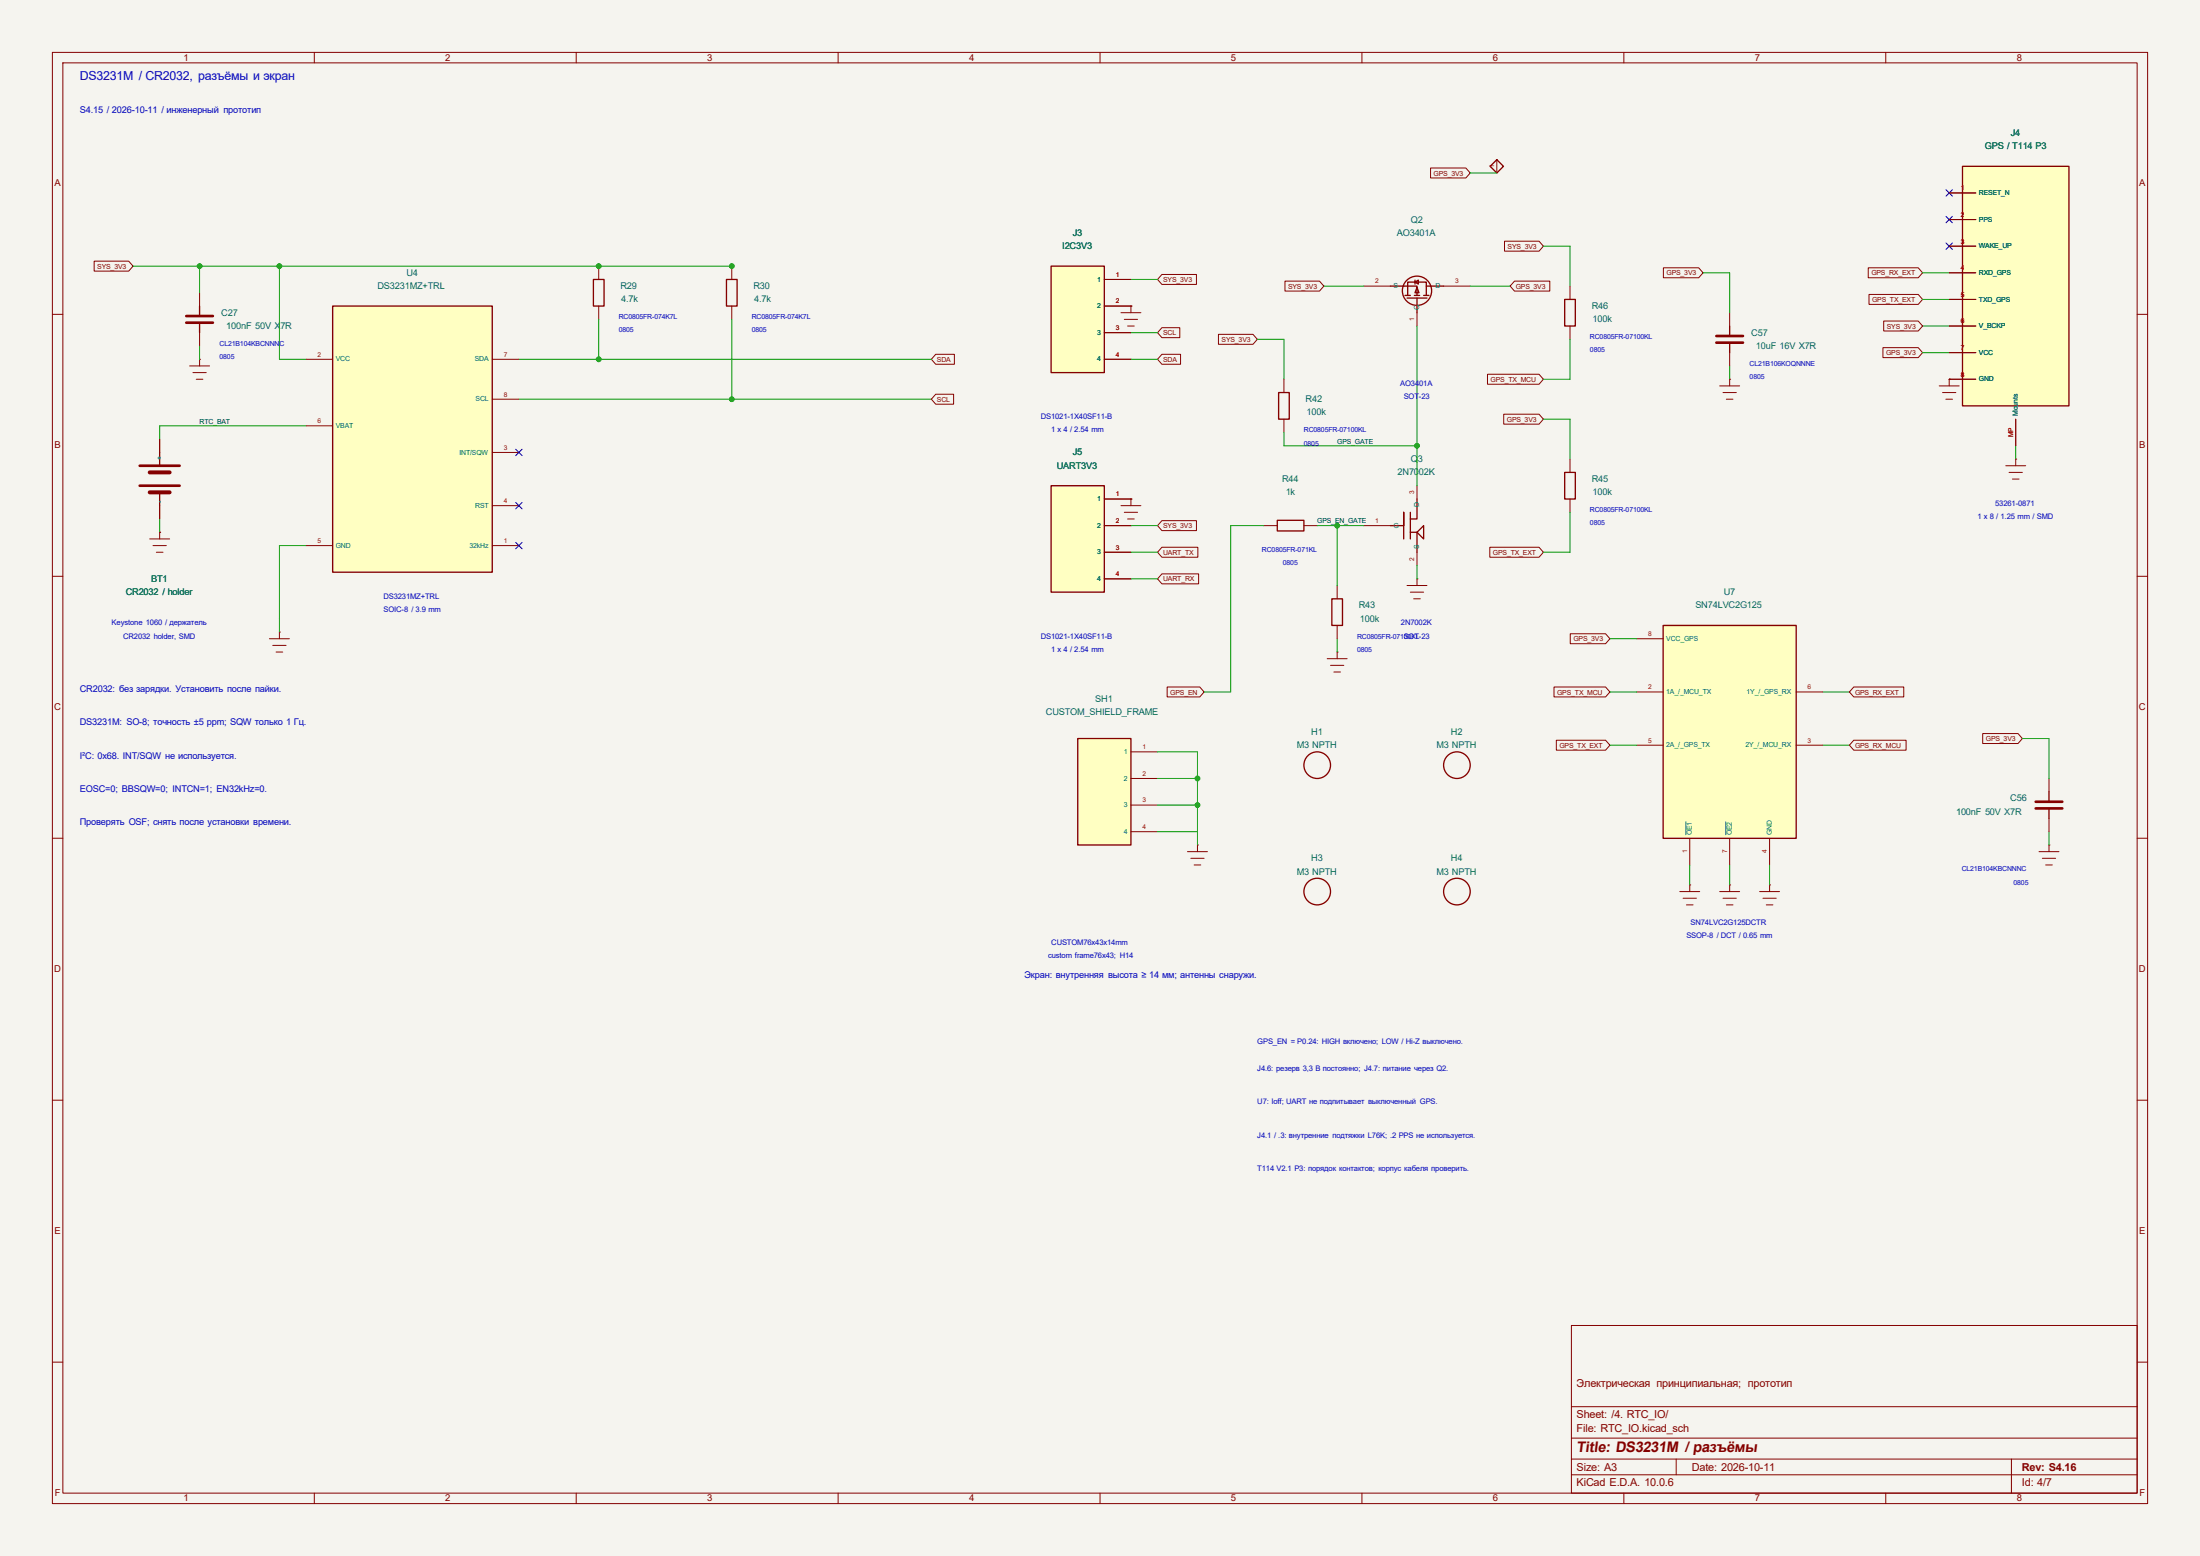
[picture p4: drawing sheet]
<svg xmlns="http://www.w3.org/2000/svg" width="420mm" height="297mm" viewBox="0 0 420 297" stroke-linecap="round" stroke-linejoin="round" font-family="sans-serif">
<path d="M0 0h420v297h-420z" fill="#f5f4ef" stroke="#f5f4ef" stroke-width=".19"/>
<g fill="none" stroke="#840000" stroke-width=".19">
<path d="M10 10h400v277h-400zM12 12h396v273h-396zM60 10v2M110 10v2M160 10v2M210 10v2M260 10v2M310 10v2M360 10v2M10 60h2M408 60h2M10 110h2"/>
<path d="M408 110h2M253.4 125.7h3.8M254 127h2.5M254.6 128.3h1.3M255.3 124.5h.1M255.3 124.5v1.2M10 160h2M408 160h2M10 210h2M408 210h2M300 253h108v32h-108zM10 260h2"/>
<path d="M300 278.5h108M300 274.5h108M300 268.5h108M320 278.5v3M384 278.5v6.5M408 260h2M60 285v2M110 285v2M160 285v2M210 285v2M260 285v2M300 281.5h108"/>
<path d="M310 285v2M360 285v2"/>
</g>
<path d="M205.7 141h10.2v20.3h-10.2z" fill="#ffffc2"/>
<path d="M243.8 99.3h5.1v2h-5.1zM269.2 97.8v5.1M270.5 95.3v3.8h-1.3M265.4 100.3h2.6v-2.5v5.1M269.2 101.6h1.3v3.8M271.8 100.3v2.6l-1.3-1.3zM205.7 141h10.2v20.3h-10.2z" fill="none" stroke="#840000" stroke-width=".25"/>
<g fill="none" stroke="#840000" stroke-width=".19">
<path d="M214 59.7h3.8M215.9 58.4h.1M215.9 58.4v1.3M214.6 61h2.6M215.3 62.2h1.2M328.3 73.7h3.8M328.9 74.9h2.6M329.6 76.2h1.2M330.2 72.4h.1M330.2 72.4v1.3M270.5 92.7v2.6M382.9 88.9h3.8"/>
<path d="M383.5 90.2h2.6M384.2 91.4h1.2M384.8 87.6h.1M384.8 87.6v1.3M241.3 100.3h2.5M248.9 100.3h2.6M260.3 100.3h5.1M268.6 111.8h3.8M269.2 113h2.6M269.9 114.3h1.2M270.5 110.5h.1M270.5 105.4v2.6"/>
<path d="M270.5 110.5v1.3M215.9 143.5h5.1M215.9 148.6h5.1M215.9 153.7h5.1M215.9 158.8h5.1"/>
</g>
<path d="M200.7 50.8h10.1v20.3h-10.1z" fill="#ffffc2"/>
<g fill="none" stroke="#840000" stroke-width=".25">
<path d="M200.7 50.8h10.1v20.3h-10.1z"/>
<circle cx="251.5" cy="146" r="2.54"/>
<circle cx="278.1" cy="146" r="2.54"/>
<circle cx="251.5" cy="170.2" r="2.54"/>
<circle cx="278.1" cy="170.2" r="2.54"/>
</g>
<g fill="none" stroke="#840000" stroke-width=".19">
<path d="M210.8 53.3h5.1M210.8 58.4h5.1M210.8 63.5h5.1M210.8 68.6h5.1M28.6 102.9h3.8M29.2 104.1h2.5M29.8 105.4h1.3M30.5 101.6h.1M30.5 101.6v1.3M51.4 121.9h3.8M52.1 123.2h2.5M52.7 124.5h1.3"/>
<path d="M53.3 120.7h.1M53.3 120.7v1.2"/>
</g>
<path d="M200.7 92.7h10.1v20.3h-10.1z" fill="#ffffc2"/>
<path d="M138.7 53.3h2v5.1h-2zM244.1 74.9h2v5.1h-2zM200.7 92.7h10.1v20.3h-10.1zM254.3 114.3h2v5.1h-2z" fill="none" stroke="#840000" stroke-width=".25"/>
<g fill="none" stroke="#840000" stroke-width=".19">
<path d="M139.7 50.8v2.5M139.7 58.4v2.6M245.1 72.4v2.5M210.8 95.3h5.1M214 96.5h3.8M214.6 97.8h2.6M215.3 99.1h1.2M215.9 95.3h.1M215.9 95.3v1.2M245.1 80v2.6M210.8 100.3h5.1M210.8 105.4h5.1"/>
<path d="M210.8 110.5h5.1M255.3 111.8v2.5M255.3 119.4v2.5"/>
</g>
<path d="M317.5 119.4h25.4v40.6h-25.4z" fill="#ffffc2"/>
<path d="M298.7 90.2h2v5.1h-2zM317.5 119.4h25.4v40.6h-25.4z" fill="none" stroke="#840000" stroke-width=".25"/>
<path d="M299.7 87.6v2.6M299.7 95.3v2.5M312.4 132.1h5.1M312.4 121.9h5.1M342.9 132.1h5.1M312.4 142.2h5.1M342.9 142.2h5.1M322.6 160v5.1M330.2 160v5.1M337.8 160v5.1" fill="none" stroke="#840000" stroke-width=".19"/>
<path d="M321.8 156.9v2.4M329.5 156.9v2.4" fill="none" stroke="#006464" stroke-width=".19"/>
<path d="M374.6 31.8h20.4v45.7h-20.4z" fill="#ffffc2"/>
<path d="M374.6 31.8h20.4v45.7h-20.4zM38.1 58.4v1.9M38.1 61.6v1.9M30.5 86.4v2.5M30.5 94v2.5" fill="none" stroke="#840000" stroke-width=".25"/>
<g fill="none" stroke="#840000" stroke-width=".19">
<path d="M372.1 36.8h5.1M38.1 55.9v2.5M372.1 41.9h5.1M372.1 47h5.1M372.1 52.1h5.1M372.1 57.2h5.1M38.1 63.5v2.5M372.1 62.2h5.1M372.1 67.3h5.1M372.1 72.4h5.1M30.5 83.8v2.6M30.5 96.5v2.6"/>
<path d="M384.8 80v5.1M226.7 162.6h3.8M227.3 163.8h2.6M228 165.1h1.2M228.6 161.3h.1M228.6 161.3v1.3M320.7 170.2h3.8M321.3 171.5h2.5M321.9 172.7h1.3M322.6 168.9h.1M322.6 168.9v1.3M335.9 170.2h3.8"/>
<path d="M336.5 171.5h2.6M337.2 172.7h1.3M337.8 168.9h.1M337.8 168.9v1.3"/>
</g>
<path d="M35.6 60.3h5M35.6 61.6h5M26.7 88.9h7.6M26.7 92.7h7.6" fill="none" stroke="#840000" stroke-width=".51"/>
<path d="M28.6 90.2h3.8M28.6 94h3.8" fill="none" stroke="#840000" stroke-width=".76"/>
<path d="M63.5 58.4h30.5v50.8h-30.5z" fill="#ffffc2"/>
<g fill="none" stroke="#840000" stroke-width=".25">
<path d="M284.5 31.8l1.2-1.3 1.3 1.3-1.3 1.2zM63.5 58.4h30.5v50.8h-30.5zM113.3 53.3h2v5.1h-2zM265.4 54.6h5.1v1.8M268.2 56.4h1M268.6 56.9h3.8M268.7 56.4v-2.6h3.6v2.6M270 56.4h1M270.1 53.8l.7-.3v.7zM270.1 53.5v.7M270.5 54.9l.4 1h-.8zM270.5 56.9v2.8"/>
<path d="M271.8 56.4h1M272.3 54.6h3.3M298.7 57.2h2v5h-2zM330.2 62.2v1.9M330.2 65.4v1.9M391.2 151.1v1.9M391.2 154.3v1.9"/>
<circle cx="270.5" cy="55.5" r="2.79"/>
</g>
<g fill="none" stroke="#840000" stroke-width=".19">
<path d="M273.1 32.1h6.7l.9 .9-.9 1h-6.7zM285.7 30.5v2.5M372.1 36.8h5.1M18 49.8h6.6l.8 1-.8 1h-6.6zM114.3 50.8v2.5M114.3 58.4v2.6M210.8 53.3h5.1M210.8 58.4h5.1M215.9 58.4h.1M221.8 52.4h6.6v1.9h-6.6l-.8-1zM245.3 53.7h6.6l.8 .9-.8 1h-6.6zM260.3 54.6h5.1"/>
<path d="M270.5 59.7v2.5M275.6 54.6h5.1M287.2 46h6.6l.8 1-.8 .9h-6.6zM289.1 53.7h6.8v1.9h-6.8l-.8-1zM299.7 54.6v2.6M317.5 51.1h6.8l.8 1-.8 .9h-6.8zM330.2 59.7v2.5M356.7 51.1h9.5l.8 1-.8 .9h-9.5zM356.8 56.2h9.4l.8 1-.8 .9h-9.4zM372.1 41.9h5.1M372.1 47h5.1M372.1 52.1h5.1"/>
<path d="M372.1 57.2h5.1M36.2 69.9h3.8M36.8 71.1h2.6M37.5 72.4h1.2M38.1 68.6h.1M38.1 68.6v1.3M58.4 68.6h5.1M94 68.6h5.1M94 76.2h5.1M178.6 75.2h3.4v2h-3.4l-.8-1zM178.6 67.6h3.6v1.9h-3.6l-.8-.9zM210.8 68.6h5.1"/>
<path d="M210.8 63.5h5.1M221.8 62.5h3.4v2h-3.4l-.8-1zM221.8 67.6h3.6v1.9h-3.6l-.8-.9zM232.6 63.8h6.6l.8 1-.8 .9h-6.6zM284 71.4h9.8l.8 1-.8 .9h-9.8zM287.1 79.1h6.7l.8 .9-.8 1h-6.7zM299.7 62.2v2.6M330.2 67.3v2.6M359.5 66.4h6.7l.8 .9-.8 1h-6.7zM359.6 61.3h6.6l.8 .9-.8 1h-6.6zM370.2 73.7h3.8M370.8 74.9h2.6"/>
<path d="M371.5 76.2h1.2M372.1 72.4h.1M372.1 72.4h5.1M372.1 72.4v1.3M372.1 62.2h5.1M372.1 67.3h5.1M30.5 83.8v2.6M30.5 96.5v2.6M58.4 81.3h5.1M94 86.4h5.1M94 96.5h5.1M210.8 95.3h5.1"/>
<path d="M215.9 95.3h.1M221.8 99.4h6.6v1.9h-6.6l-.8-1zM384.8 80v5.1M30.5 101.6h.1M58.4 104.1h5.1M94 104.1h5.1M210.8 100.3h5.1M210.8 105.4h5.1M210.8 110.5h5.1M221.8 109.5h7v1.9h-7l-.8-.9zM221.8 104.5h6.9v1.9h-6.9l-.8-1zM284.4 104.5h9.4l.8 .9-.8 1h-9.4z"/>
<path d="M222.8 131.1h6.2l.9 1-.9 .9h-6.2zM296.7 131.1h9.8l.8 1-.8 .9h-9.8zM299.8 121h6.7l.8 .9-.8 1h-6.7zM353.9 131.1h9.5v1.9h-9.5l-.8-.9zM297.1 141.3h9.4l.8 .9-.8 1h-9.4zM353.9 141.3h10v1.9h-10l-.8-1zM378.5 140h6.7l.9 1-.9 .9h-6.7zM391.2 148.6v2.5M391.2 156.2v2.6M328.3 170.2h3.8M328.9 171.5h2.6M329.6 172.7h1.2"/>
<path d="M330.2 168.9h.1M330.2 168.9v1.3M389.3 162.6h3.8M389.9 163.8h2.5M390.5 165.1h1.3M391.2 161.3h.1M391.2 161.3v1.3"/>
</g>
<path d="M327.7 64.1h5M327.7 65.4h5M388.6 153h5.1M388.6 154.3h5.1" fill="none" stroke="#840000" stroke-width=".51"/>
<g fill="none" stroke="#009600" stroke-width=".19">
<path d="M280.7 33h5M25.4 50.8h114.3M38.1 50.8v5.1M53.3 50.8v17.8h5.1M215.9 53.3h5.1M252.7 54.6h7.6M280.7 54.6h7.6M294.6 47h5.1v7.6M325.1 52.1h5.1v7.6M367 52.1h5.1M367 57.2h5.1M38.1 66v2.6"/>
<path d="M99.1 68.6h78.7M99.1 76.2h78.7M114.3 61v7.6M139.7 61v15.2M215.9 68.6h5.1M215.9 63.5h5.1M240 64.8h5.1v7.6M270.5 62.2v30.5M299.7 64.8v7.6h-5.1M330.2 69.9v2.5M367 67.3h5.1M367 62.2h5.1"/>
<path d="M30.5 99.1v2.5M58.4 81.3h-27.9v2.5M245.1 82.6v2.5h25.4M294.6 80h5.1v7.6M299.7 97.8v7.6h-5.1M384.8 85.1v2.5M58.4 104.1h-5.1v16.6M215.9 110.5h5.1M215.9 100.3h5.1M215.9 105.4h5.1M241.3 100.3h-6.4v31.8h-5M251.5 100.3h8.8"/>
<path d="M255.3 100.3v11.5M270.5 108v2.5M255.3 121.9v2.6M307.3 121.9h5.1M307.3 132.1h5.1M348 132.1h5.1M221 143.5h7.6v17.8M221 158.8h7.6M221 153.7h7.6M221 148.6h7.6M307.3 142.2h5.1M348 142.2h5.1"/>
<path d="M386.1 141h5.1v7.6M391.2 158.8v2.5M322.6 165.1v3.8M330.2 165.1v3.8M337.8 165.1v3.8"/>
</g>
<path d="M371.5 36.2l1.2 1.2M372.7 36.2l-1.2 1.2M371.5 46.4l1.2 1.2M371.5 41.3l1.2 1.2M372.7 46.4l-1.2 1.2M372.7 41.3l-1.2 1.2M98.5 85.8l1.2 1.2M98.5 95.9l1.2 1.2M99.7 85.8l-1.2 1.2M99.7 95.9l-1.2 1.2M98.5 103.5l1.2 1.2M99.7 103.5l-1.2 1.2" fill="none" stroke="#000084" stroke-width=".19"/>
<g fill="#009600" stroke="#009600" stroke-width=".19">
<circle cx="38.1" cy="50.8" r=".46"/>
<circle cx="53.3" cy="50.8" r=".46"/>
<circle cx="270.5" cy="85.1" r=".46"/>
<circle cx="228.6" cy="148.6" r=".46"/>
<circle cx="228.6" cy="153.7" r=".46"/>
<circle cx="139.7" cy="76.2" r=".46"/>
<circle cx="139.7" cy="50.8" r=".46"/>
<circle cx="114.3" cy="50.8" r=".46"/>
<circle cx="114.3" cy="68.6" r=".46"/>
<circle cx="255.3" cy="100.3" r=".46"/>
</g>
<text font-size="2.8" fill="#840000" x="301" y="277.2">Title: DS3231M / разъёмы</text>
<text font-size="2.4" fill="#0000c2" x="15.2" y="15.4">DS3231M / CR2032, разъёмы и экран</text>
<g font-size="2.1" fill="#840000">
<text x="301" y="264.7">Электрическая принципиальная; прототип</text>
<text x="301" y="273.4">File: RTC_IO.kicad_sch</text>
<text x="301" y="270.7">Sheet: /4. RTC_IO/</text>
<text x="301" y="280.8">Size: A3</text>
<text x="323" y="280.8">Date: 2026-10-11</text>
<text x="386" y="280.8">Rev: S4.16</text>
<text x="301" y="283.6">KiCad E.D.A. 10.0.6</text>
<text x="386" y="283.6">Id: 4/7</text>
</g>
<g font-size="1.8" fill="#840000">
<text x="35" y="11.6">1</text>
<text x="85" y="11.6">2</text>
<text x="135" y="11.6">3</text>
<text x="185" y="11.6">4</text>
<text x="235" y="11.6">5</text>
<text x="285" y="11.6">6</text>
<text x="335" y="11.6">7</text>
<text x="385" y="11.6">8</text>
<text x="10.4" y="35.6">A</text>
<text x="408.4" y="35.6">A</text>
<text x="10.4" y="85.6">B</text>
<text x="408.4" y="85.6">B</text>
<text x="10.3" y="135.6">C</text>
<text x="408.3" y="135.6">C</text>
<text x="10.3" y="185.6">D</text>
<text x="408.3" y="185.6">D</text>
<text x="10.4" y="235.6">E</text>
<text x="408.4" y="235.6">E</text>
<text x="10.4" y="285.6">F</text>
<text x="35" y="286.6">1</text>
<text x="85" y="286.6">2</text>
<text x="135" y="286.6">3</text>
<text x="185" y="286.6">4</text>
<text x="235" y="286.6">5</text>
<text x="285" y="286.6">6</text>
<text x="335" y="286.6">7</text>
<text x="385" y="286.6">8</text>
<text x="408.4" y="285.6">F</text>
</g>
<g font-size="1.8" fill="#0000c2">
<text x="15.2" y="21.6">S4.15 / 2026-10-11 / инженерный прототип</text>
<text x="15.2" y="132.1">CR2032: без зарядки. Установить после пайки.</text>
<text x="15.2" y="138.5">DS3231M: SO-8; точность ±5 ppm; SQW только 1 Гц.</text>
<text x="15.2" y="144.8">I²C: 0x68. INT/SQW не используется.</text>
<text x="15.2" y="151.2">EOSC=0; BBSQW=0; INTCN=1; EN32kHz=0.</text>
<text x="15.2" y="157.5">Проверять OSF; снять после установки времени.</text>
<text x="195.6" y="186.7">Экран: внутренняя высота ≥ 14 мм; антенны снаружи.</text>
</g>
<g font-size="1.8" fill="#006464">
<text x="378.9" y="28.5">GPS // T114 P3</text>
<text x="378.9" y="28.5">GPS</text>
<text x="383.9" y="26">J4</text>
<text x="384.2" y="28.5">T114 P3</text>
<text x="202.8" y="47.6">I2C3V3</text>
<text x="204.8" y="45">J3</text>
<text x="266.7" y="45">AO3401A</text>
<text x="269.3" y="42.5">Q2</text>
<text x="77.6" y="52.6">U4</text>
<text x="72.1" y="55.2">DS3231MZ+TRL</text>
<text x="118.4" y="55.2">R29</text>
<text x="118.6" y="57.7">4.7k</text>
<text x="143.8" y="55.2">R30</text>
<text x="144" y="57.7">4.7k</text>
<text x="303.9" y="59">R46</text>
<text x="42.2" y="60.3">C27</text>
<text x="43.2" y="62.8">100nF 50V X7R</text>
<text x="304" y="61.5">100k</text>
<text x="334.3" y="64.1">C57</text>
<text x="335.2" y="66.6">10uF 16V X7R</text>
<text x="249.2" y="76.8">R42</text>
<text x="249.4" y="79.3">100k</text>
<text x="201.8" y="89.5">UART3V3</text>
<text x="204.8" y="86.9">J5</text>
<text x="269.3" y="88.2">Q3</text>
<text x="244.8" y="92">R44</text>
<text x="245.4" y="94.5">1k</text>
<text x="266.8" y="90.7">2N7002K</text>
<text x="303.9" y="92">R45</text>
<text x="304" y="94.5">100k</text>
<text x="24" y="113.6">CR2032 // holder</text>
<text x="24" y="113.6">CR2032</text>
<text x="28.9" y="111.1">BT1</text>
<text x="32" y="113.6">holder</text>
<text x="329.1" y="113.6">U7</text>
<text x="259.4" y="116.1">R43</text>
<text x="259.6" y="118.7">100k</text>
<text x="323.7" y="116.1">SN74LVC2G125</text>
<text x="199.7" y="136.5">CUSTOM_SHIELD_FRAME</text>
<text x="209.1" y="133.9">SH1</text>
<text x="247.6" y="142.8">M3 NPTH</text>
<text x="250.3" y="140.3">H1</text>
<text x="274.2" y="142.8">M3 NPTH</text>
<text x="277" y="140.3">H2</text>
<text x="373.4" y="155.5">100nF 50V X7R</text>
<text x="383.8" y="153">C56</text>
<text x="247.6" y="166.9">M3 NPTH</text>
<text x="250.3" y="164.4">H3</text>
<text x="274.2" y="166.9">M3 NPTH</text>
<text x="277" y="164.4">H4</text>
</g>
<g font-size="1.5" fill="#0000c2">
<text x="267.3" y="73.6">AO3401A</text>
<text x="268" y="76.2">SOT-23</text>
<text x="198.7" y="80">DS1021-1X40SF11-B</text>
<text x="200.7" y="82.5">1 x 4 / 2.54 mm</text>
<text x="377.5" y="99">1 x 8 / 1.25 mm / SMD</text>
<text x="380.9" y="96.5">53261-0871</text>
<text x="21.3" y="119.4">Keystone 1060 / держатель</text>
<text x="73.2" y="114.3">DS3231MZ+TRL</text>
<text x="73.2" y="116.8">SOIC-8 / 3.9 mm</text>
<text x="267.4" y="119.4">2N7002K</text>
<text x="23.5" y="121.9">CR2032 holder, SMD</text>
<text x="198.7" y="121.9">DS1021-1X40SF11-B</text>
<text x="200.7" y="124.4">1 x 4 / 2.54 mm</text>
<text x="268" y="121.9">SOT-23</text>
<text x="321.9" y="179">SSOP-8 / DCT / 0.65 mm</text>
<text x="322.7" y="176.5">SN74LVC2G125DCTR</text>
<text x="200.1" y="182.9">custom frame76x43; H14</text>
<text x="200.7" y="180.3">CUSTOM76x43x14mm</text>
<text x="240" y="199.4">GPS_EN = P0.24: HIGH включено; LOW / Hi-Z выключено.</text>
<text x="240" y="204.4">J4.6: резерв 3,3 В постоянно; J4.7: питание через Q2.</text>
<text x="240" y="210.8">U7: Ioff; UART не подпитывает выключенный GPS.</text>
<text x="240" y="217.1">J4.1 / .3: внутренние подтяжки L76K; .2 PPS не используется.</text>
<text x="240" y="223.5">T114 V2.1 P3: порядок контактов; корпус кабеля проверить.</text>
</g>
<g font-size="1.3" fill="#840000">
<text x="273.7" y="33.5">GPS_3V3</text>
<text x="287.8" y="47.5">SYS_3V3</text>
<text x="18.6" y="51.3">SYS_3V3</text>
<text x="222" y="53.8">SYS_3V3</text>
<text x="318.1" y="52.6">GPS_3V3</text>
<text x="357.2" y="52.6">GPS_RX_EXT</text>
<text x="245.9" y="55.1">SYS_3V3</text>
<text x="289.4" y="55.1">GPS_3V3</text>
<text x="357.4" y="57.6">GPS_TX_EXT</text>
<text x="222" y="64">SCL</text>
<text x="233.2" y="65.3">SYS_3V3</text>
<text x="360.2" y="62.7">SYS_3V3</text>
<text x="178.9" y="69.1">SDA</text>
<text x="222" y="69.1">SDA</text>
<text x="360.1" y="67.8">GPS_3V3</text>
<text x="178.9" y="76.7">SCL</text>
<text x="284.6" y="72.9">GPS_TX_MCU</text>
<text x="287.7" y="80.5">GPS_3V3</text>
<text x="222" y="100.8">SYS_3V3</text>
<text x="222" y="105.9">UART_TX</text>
<text x="285" y="105.9">GPS_TX_EXT</text>
<text x="222" y="111">UART_RX</text>
<text x="300.4" y="122.4">GPS_3V3</text>
<text x="223.4" y="132.6">GPS_EN</text>
<text x="297.3" y="132.6">GPS_TX_MCU</text>
<text x="354.1" y="132.6">GPS_RX_EXT</text>
<text x="297.7" y="142.7">GPS_TX_EXT</text>
<text x="354.1" y="142.7">GPS_RX_MCU</text>
<text x="379.1" y="141.5">GPS_3V3</text>
</g>
<g font-size="1.3" fill="#a90000">
<text x="285.2" y="32.1" transform="rotate(-90 285.2 32.1)">1</text>
<text x="374.3" y="36.3">1</text>
<text x="374.3" y="41.4">2</text>
<text x="374.3" y="46.5">3</text>
<text x="213" y="52.8">1</text>
<text x="374.3" y="51.6">4</text>
<text x="213" y="57.9">2</text>
<text x="262.5" y="54.1">2</text>
<text x="277.8" y="54.1">3</text>
<text x="374.3" y="56.6">5</text>
<text x="213" y="63">3</text>
<text x="270" y="61.3" transform="rotate(-90 270 61.3)">1</text>
<text x="374.3" y="61.7">6</text>
<text x="60.6" y="68.1">2</text>
<text x="96.2" y="68.1">7</text>
<text x="213" y="68.1">4</text>
<text x="374.3" y="66.8">7</text>
<text x="374.3" y="71.9">8</text>
<text x="96.2" y="75.7">8</text>
<text x="60.6" y="80.8">6</text>
<text x="384.3" y="83.5" transform="rotate(-90 384.3 83.5)">MP</text>
<text x="96.2" y="85.9">3</text>
<text x="213" y="94.7">1</text>
<text x="270" y="94.3" transform="rotate(-90 270 94.3)">3</text>
<text x="96.2" y="96">4</text>
<text x="213" y="99.8">2</text>
<text x="262.5" y="99.8">1</text>
<text x="60.6" y="103.6">5</text>
<text x="96.2" y="103.6">1</text>
<text x="213" y="104.9">3</text>
<text x="270" y="107" transform="rotate(-90 270 107)">2</text>
<text x="213" y="110">4</text>
<text x="314.6" y="121.4">8</text>
<text x="314.6" y="131.6">2</text>
<text x="345.1" y="131.6">6</text>
<text x="218.1" y="143">1</text>
<text x="314.6" y="141.7">5</text>
<text x="345.1" y="141.7">3</text>
<text x="218.1" y="148.1">2</text>
<text x="218.1" y="153.2">3</text>
<text x="218.1" y="158.2">4</text>
<text x="322.1" y="162.9" transform="rotate(-90 322.1 162.9)">1</text>
<text x="329.7" y="162.9" transform="rotate(-90 329.7 162.9)">7</text>
<text x="337.3" y="162.9" transform="rotate(-90 337.3 162.9)">4</text>
</g>
<g font-size="1.3" fill="#006464">
<text x="377.8" y="37.3">RESET_N</text>
<text x="377.8" y="42.3">PPS</text>
<text x="377.8" y="47.4">WAKE_UP</text>
<text x="209.5" y="53.8">1</text>
<text x="377.8" y="52.5">RXD_GPS</text>
<text x="209.5" y="58.8">2</text>
<text x="266" y="55">S</text>
<text x="270.9" y="59.1" transform="rotate(-90 270.9 59.1)">G</text>
<text x="274" y="55">D</text>
<text x="377.8" y="57.6">TXD_GPS</text>
<text x="209.5" y="63.9">3</text>
<text x="377.8" y="62.7">V_BCKP</text>
<text x="64.1" y="69">VCC</text>
<text x="90.6" y="69">SDA</text>
<text x="209.5" y="69">4</text>
<text x="377.8" y="67.7">VCC</text>
<text x="90.8" y="76.6">SCL</text>
<text x="377.8" y="72.8">GND</text>
<text x="64.1" y="81.7">VBAT</text>
<text x="385.2" y="79.4" transform="rotate(-90 385.2 79.4)">Mounts</text>
<text x="30.9" y="87.7" transform="rotate(-90 30.9 87.7)">+</text>
<text x="87.7" y="86.8">INT/SQW</text>
<text x="30.9" y="95.9" transform="rotate(-90 30.9 95.9)">-</text>
<text x="209.5" y="95.7">1</text>
<text x="90.7" y="96.9">RST</text>
<text x="209.5" y="100.8">2</text>
<text x="266" y="100.8">G</text>
<text x="270.9" y="96.8" transform="rotate(-90 270.9 96.8)">D</text>
<text x="64.1" y="104.6">GND</text>
<text x="89.6" y="104.6">32kHz</text>
<text x="209.5" y="105.8">3</text>
<text x="270.9" y="104.8" transform="rotate(-90 270.9 104.8)">S</text>
<text x="209.5" y="110.9">4</text>
<text x="318.1" y="122.3">VCC_GPS</text>
<text x="318.1" y="132.5">1A_/_MCU_TX</text>
<text x="333.4" y="132.5">1Y_/_GPS_RX</text>
<text x="214.6" y="143.9">1</text>
<text x="318.1" y="142.7">2A_/_GPS_TX</text>
<text x="333.2" y="142.7">2Y_/_MCU_RX</text>
<text x="214.6" y="149">2</text>
<text x="214.6" y="154.1">3</text>
<text x="214.6" y="159.2">4</text>
<text x="323" y="159.4" transform="rotate(-90 323 159.4)">OE1</text>
<text x="330.6" y="159.4" transform="rotate(-90 330.6 159.4)">OE2</text>
<text x="338.2" y="159.4" transform="rotate(-90 338.2 159.4)">GND</text>
</g>
<g font-size="1.3" fill="#0000c2">
<text x="41.9" y="66">CL21B104KBCNNNC</text>
<text x="118.1" y="60.9">RC0805FR-074K7L</text>
<text x="118.1" y="63.5">0805</text>
<text x="143.5" y="63.5">0805</text>
<text x="143.5" y="60.9">RC0805FR-074K7L</text>
<text x="303.5" y="64.7">RC0805FR-07100KL</text>
<text x="41.9" y="68.5">0805</text>
<text x="303.5" y="67.3">0805</text>
<text x="334" y="69.8">CL21B106KOQNNNE</text>
<text x="334" y="72.3">0805</text>
<text x="248.9" y="82.5">RC0805FR-07100KL</text>
<text x="248.9" y="85">0805</text>
<text x="303.5" y="97.7">RC0805FR-07100KL</text>
<text x="303.5" y="100.3">0805</text>
<text x="240.9" y="105.4">RC0805FR-071KL</text>
<text x="244.9" y="107.9">0805</text>
<text x="259.1" y="121.9">RC0805FR-07100KL</text>
<text x="259.1" y="124.4">0805</text>
<text x="374.5" y="166.3">CL21B104KBCNNNC</text>
<text x="384.4" y="168.9">0805</text>
</g>
<g font-size="1.3" fill="#0f0f0f">
<text x="38.1" y="80.9">RTC_BAT</text>
<text x="255.3" y="84.7">GPS_GATE</text>
<text x="251.5" y="99.9">GPS_EN_GATE</text>
</g>
</svg>
